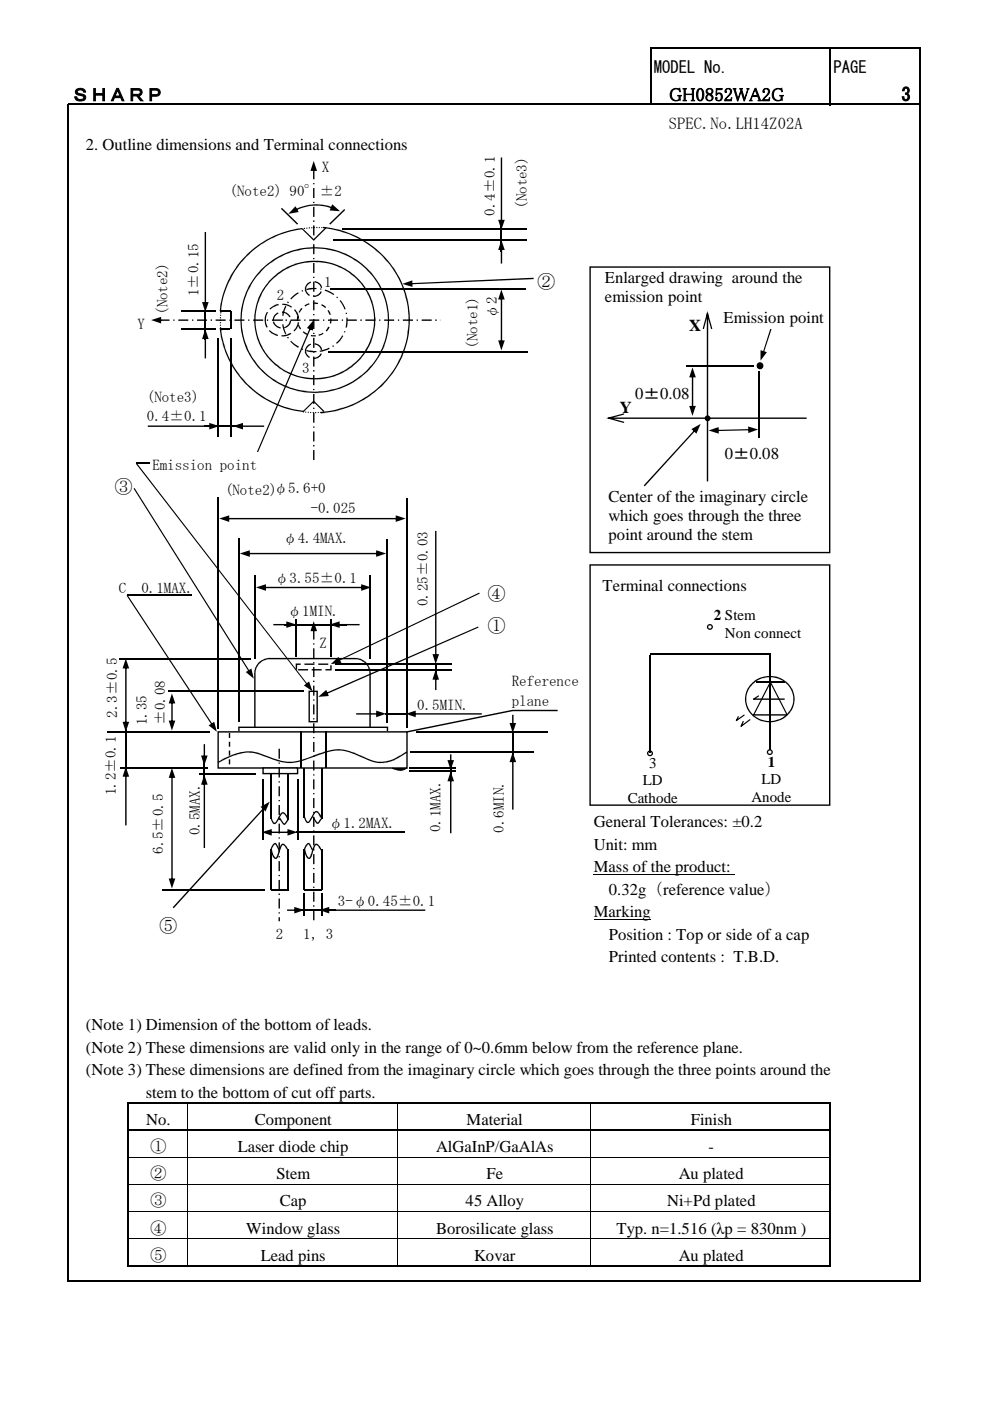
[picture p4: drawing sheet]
<svg xmlns="http://www.w3.org/2000/svg" width="210mm" height="297mm" viewBox="0 0 210 297" stroke-linecap="round" stroke-linejoin="round" font-family="sans-serif">
<path d="M125.9 185.4h29.9M125.9 194.9h12.1M39.8 234v5.4M39.8 239.7v28.5M84.3 234v5.4M84.3 239.7v28.5M125.3 234v5.4M125.3 239.7v28.5M27.3 245.3h148.6M27.3 251.1h148.6M27.3 256.9h148.6M27.3 262.6h148.6" fill="none" stroke="#000" stroke-width=".21"/>
<path d="M138 10v12.3M138.1 10.2h57.2M176.1 10.4v11.9M195.1 10.4v261.3M14.4 22v249.7M14.6 22.1h180.7M27.1 233.6v34.9M27.3 233.8h148.9M27.3 239.6h148.9M176.1 234v34.5M14.6 271.5h180.7M27.3 268.4h148.9" fill="none" stroke="#000" stroke-width=".34"/>
<path d="M55 140.6a3.2 3.2 0 0 1 2.2-1h18.1a3.2 3.2 0 0 1 3.1 3.2v12.6a3.1 3.1 0 0 1-3.1 3.1h-18.1a3.2 3.2 0 0 1-3.2-3.1v-12.6a3.2 3.2 0 0 1 1-2.2z" fill-rule="evenodd" fill="#fff"/>
<path d="M54.9 140.5a3.8 3.8 0 0 1 2.3-1h18.1a3.3 3.3 0 0 1 3.3 3.3v12.6a3.3 3.3 0 0 1-3.3 3.3h-18.1a3.3 3.3 0 0 1-3.3-3.3v-12.6a3.2 3.2 0 0 1 1-2.3zM55.1 140.6a2.79 2.79 0 0 0-.9 2.2v12.6a2.96 2.96 0 0 0 3 3h18.1a2.96 2.96 0 0 0 3-3v-12.6a2.96 2.96 0 0 0-3-3h-18.1a2.78 2.78 0 0 0-2.1 .8z" fill="#000"/>
<path d="M46.2 105.4v49M50.7 114v39M82.1 114.3v38.9M86.3 105.6v48.6M54 121.9v17.7M78.5 121.9v17.7" fill="none" stroke="#000" stroke-width=".3"/>
<path d="M50.6 154.2h31.5v1h-31.5z" fill-rule="evenodd" fill="#fff"/>
<path d="M50.5 154.1h31.8v1.2h-31.8zM50.6 154.3l.2-.1v1l-.2-.2h31.5l-.1 .2v-1l.1 .1z" fill="#000"/>
<path d="M46.2 155.2h40.1v7.6h-40.1z" fill-rule="evenodd" fill="#fff"/>
<g fill="#000">
<path d="M46.2 161.5a11.7 11.7 0 0 1 7.6-2.1l1.5 .4a15.9 15.9 0 0 0 6.7 1.7 32 32 0 0 0 6.6-2 8.8 8.8 0 0 1 7.9 .7 8.4 8.4 0 0 0 4.9 1.3 9.5 9.5 0 0 0 4.8-2.2l.2 .3a9.7 9.7 0 0 1-5.8 2.2 14.4 14.4 0 0 1-5.4-1.9 8.5 8.5 0 0 0-7.2 0 19.2 19.2 0 0 1-6.6 1.9 22 22 0 0 1-6.7-1.9 9 9 0 0 0-6.9 1.1l-1.5 .8z"/>
<path d="M46.1 155h40.3v8h-40.3zM46.2 155.3l.2-.1v7.6l-.2-.1h40.1l-.2 .1v-7.6l.2 .1z"/>
<path d="M62.7 140.7h1.1v.3h-1l.2-.2v1.2h-.3zM64.6 140.7h2.1v.3h-2.1zM67.5 140.7h2.1v.3h-2.1zM69 141.9h1.1l-.1 .1v-.9h.3v1.1h-1.3zM66.1 141.9h2.1v.3h-2.1zM63.2 141.9h2.1v.3h-2.1z"/>
</g>
<path d="M63.8 155.2v7.6M69.2 155.2v7.6" fill="none" stroke="#000" stroke-width=".3"/>
<path d="M55.8 162.8h7.3v1.2h-7.3z" fill-rule="evenodd" fill="#fff"/>
<g fill="#000">
<path d="M59.6 44.3l.2-.2 3.4 3.3-.2 .2zM64.1 48.4l2.5 2.4-.2 .2-2.4-2.4zM68.5 48.1a19.9 19.9 0 0 1 17.3 26.2 20.3 20.3 0 0 1-17.8 13.3v-.3a19.6 19.6 0 0 0 17.3-26.6 20.1 20.1 0 0 0-16.8-12.3zM66.4 50.8l2.7-2.7 .2 .2-2.7 2.7zM69.8 47.4l3.2-3.1 .2 .2-3.2 3.1zM51.6 54.7a20.3 20.3 0 0 1 12.5-6.4v.3a19.6 19.6 0 0 0-17.2 17.4h-.3a19.5 19.5 0 0 1 5-11.3zM64.2 87.2l2.2-2.2 .2 .2-2.2 2.1zM46.6 69.6l.3-.1a19.6 19.6 0 0 0 17.6 17.6v.3a20 20 0 0 1-17.9-17.8zM66.4 85.2l.2-.2 2.2 2.2-.2 .1zM86.3 155l22.3-4.5h9.6v.3h-9.6l-22.3 4.5zM57.4 173.4l.2-.1 .4 1.1 .3 .1 1-1.7a.69 .69 0 0 1 .4-.5 .69 .69 0 0 1 .7 .1l.9 1.3-.3 .1-.6-1-.3-.3h-.2l-1.2 1.9-.5 .4-.5-.5zM59.1 173.4l.2-.1 1 1.4 .7-1 .3 .1-1 1.1-.4-.3z"/>
<path d="M64.4 173.2l.2-.1 .5 1.1h.3l1.1-1.8a.58 .58 0 0 1 .4-.4 .58 .58 0 0 1 .6 .2l.8 1.3-.2 .1-.9-1.4-.4 .2-.9 1.6-.5 .5-.5-.1zM66.2 173.2l.2-.1 1 1.4 .7-1.1 .2 .2-.9 1.1-.5-.3zM83.2 162.7l1.1 .4a1.97 1.97 0 0 0 1.9-.4l.2 .2-.3 .1a2.59 2.59 0 0 1-2.8 0l-.2-.1zM58 178.9l.2-.2a.47 .47 0 0 1 .6 .5l.5 1-.2 .1-.7-1.4-.4 .4-.4 .8-.2-.1zM57.3 180h.3l.4 1.4 .5 .5 1.1-2.7a.48 .48 0 0 1 .8-.1l.9 1.2-.3 .2-.6-1-.3-.3h-.2l-1.1 2.7a.45 .45 0 0 1-.8 0zM65 179l.3-.3a.47 .47 0 0 1 .6 .5l.5 1-.2 .1-.8-1.4-.3 .4-.5 .8-.2-.1zM64.4 180h.3l.4 1.4 .5 .5 1-2.7a.48 .48 0 0 1 .9-.1l.8 1.2-.2 .2-.6-1-.3-.3h-.3l-1 2.7a.45 .45 0 0 1-.8 0z"/>
<path d="M66.4 35.9h.3v2.1h-.3zM66.4 38.8h.3v.3h-.3zM66.4 39.9h.3v2.1h-.3zM66.4 42.8h.3v.3h-.3zM66.4 43.9h.3v2.1h-.3zM66.4 46.7h.3v.3h-.3zM66.4 47.8h.3v2.1h-.3zM66.4 50.7h.3v.3h-.3zM66.4 51.8h.3v2.1h-.3zM66.4 54.7h.3v.2h-.3zM66.4 55.8h.3v2.1h-.3zM66.4 58.7h.3v.2h-.3zM66.4 59.7h.3v2.1h-.3zM66.4 62.6h.3v.3h-.3zM66.4 63.7h.3v2.1h-.3zM66.4 66.6h.3v.2h-.3zM66.4 67.6h.3v2.2h-.3zM66.4 70.6h.3v.2h-.3zM66.4 71.6h.3v2.1h-.3zM66.4 74.5h.3v.3h-.3zM66.4 75.6h.3v2.1h-.3zM66.4 78.5h.3v.3h-.3zM66.4 79.5h.3v2.2h-.3zM66.4 82.5h.3v.2h-.3zM66.4 83.5h.3v2.1h-.3zM66.4 86.4h.3v.3h-.3zM66.4 87.5h.3v2.1h-.3zM66.4 90.4h.3v.3h-.3zM66.4 91.5h.3v2.1h-.3zM66.4 94.4h.3v.3h-.3zM66.4 95.4h.3v2.1h-.3zM66.5 34.1l.7 2.1h-1.4z"/>
<path d="M62.7 44.4a9.4 9.4 0 0 1 7.8-.4l-.1 .2a9.5 9.5 0 0 0-7.7 .4zM62.7 43.7l.6 1.3-2.2 .3zM70.4 43.3l1.7 1.5-2.2-.2z"/>
<path d="M64.4 48.4l.2-.1 .1 .2h-.2zM65 48.3h.1l.1 .2h-.2zM65.5 48.2h.2v.2h-.2zM66 48.2l.3 .1-.2 .1zM66.6 48.2h.1v.1l-.1 .1zM67.1 48.1h.2v.2h-.2zM67.6 48.1l.2 .1v.1h-.2zM68.1 48.2h.2v.2h-.2z"/>
<path d="M106.2 52.7h.3v3.2h-.3zM106.3 50.9l.7 2.1h-1.4z"/>
<path d="M106.2 33.4h.3v13.6h-.3zM105.6 46.6h1.4l-.7 2.1z"/>
<path d="M33.8 67.7h2.1v.3h-2.1zM36.7 67.7h.3v.3h-.3zM37.8 67.7h2.1v.3h-2.1zM40.7 67.7h.3v.3h-.3zM41.8 67.7h2.1v.3h-2.1zM44.7 67.7h.3v.3h-.3zM45.7 67.7h2.1v.3h-2.1zM48.6 67.7h.3v.3h-.3zM49.7 67.7h2.1v.3h-2.1zM52.6 67.7h.3v.3h-.3zM53.7 67.7h2.1v.3h-2.1zM56.6 67.7h.3v.3h-.3zM57.7 67.7h2.1v.3h-2.1zM60.5 67.7h.3v.3h-.3zM61.6 67.7h2.1v.3h-2.1zM64.5 67.7h.3v.3h-.3zM65.6 67.7h2.1v.3h-2.1zM68.5 67.7h.2v.3h-.2zM69.6 67.7h2.1v.3h-2.1zM72.5 67.7h.2v.3h-.2zM73.5 67.7h2.1v.3h-2.1zM76.4 67.7h.3v.3h-.3zM77.5 67.7h2.1v.3h-2.1zM80.4 67.7h.2v.3h-.2zM81.4 67.7h2.2v.3h-2.2zM84.4 67.7h.2v.3h-.2zM85.4 67.7h2.1v.3h-2.1zM88.3 67.7h.3v.3h-.3zM89.4 67.7h2.1v.3h-2.1zM92.3 67.7h.3v.3h-.3zM93.3 67.7v.3zM32 67.9l2.2-.7v1.4z"/>
<path d="M43.4 71.5h.3v4.5h-.3zM43.5 69.8l.7 2.1h-1.4z"/>
<path d="M43.4 49.2h.3v15.2h-.3zM42.8 64h1.4l-.7 2.2z"/>
<path d="M46.7 69.9h.2v.2h-.2zM46.7 69.4h.2v.2h-.2zM46.6 69a.15 .15 0 0 1 .3 0 .15 .15 0 0 1-.3 0zM46.6 68.3l.3 .1-.2 .2zM46.6 67.8h.2v.2h-.2zM46.6 67.3h.2v.2h-.2zM46.7 66.7h.2v.2h-.2zM46.7 66.2h.2v.2h-.2z"/>
<path d="M57.7 59a12.8 12.8 0 0 1 14.7-2.4 12.8 12.8 0 0 1 7 13.2 12.8 12.8 0 0 1-14.5 10.5 12.8 12.8 0 0 1-10.8-14.3 12.1 12.1 0 0 1 3.6-7zM57.9 59.1a12.3 12.3 0 0 0-2.3 14.4 12.3 12.3 0 0 0 13.1 6.5 12.3 12.3 0 0 0 10.5-13.5 12.3 12.3 0 0 0-13.1-10.9 12.5 12.5 0 0 0-8.2 3.5z"/>
<path d="M56.6 66.1l.2 .2-.4 .9v1h-.3l.1-1zM57.1 65.4l1.2-.8 .7-.2 .1 .3-.9 .3-.9 .7zM59.9 64.4l1 .1 1 .5-.1 .2-1-.4-1-.2zM62.5 65.6a3.1 3.1 0 0 1 .9 1.9l-.2 .1-.4-1.3-.4-.6zM63.2 68.3l.2 .1-.1 .5-.9 1.4-.2-.2 .6-.7zM59.7 71.1l1.1-.1 .8-.4 .2 .2-1.3 .5h-.8zM57 70.1l.2-.1 .7 .5 1 .5v.2l-1.5-.6zM56.1 68.2h.3l.4 1.1-.3 .2z"/>
<path d="M58.4 66.6l.5-.3 .2 .2-.9 .8-.1 .7h-.3a1.57 1.57 0 0 1 .6-1.4zM59.8 66a1.89 1.89 0 0 1 1.8 1.2l-.3 .1-.8-.9-.7-.1zM61.5 68h.2a1.84 1.84 0 0 1-1.4 1.6l-.1-.3 1-.6zM57.9 68.2h.2l.2 .5 .5 .4 .7 .3v.2l-.8-.2-.3-.3z"/>
<path d="M65.2 60.1l.7-.4 .1 .2-.6 .4-.4 .4-.1 .7h-.3l.1-.6zM66.7 59.6l.8 .3a1.52 1.52 0 0 1 .8 1.1h-.3l-.2-.5-.7-.6h-.4zM66.4 62.7l.7-.1 .9-.8h.2a1.78 1.78 0 0 1-1.8 1.1zM64.6 61.5l.3-.1 .1 .4 .7 .7-.1 .2a1.83 1.83 0 0 1-1-1.2z"/>
<path d="M65.2 73.2l.7-.3 .1 .2-.4 .1-.6 .7-.1 .7h-.3l.2-.9zM66.7 72.8a1.71 1.71 0 0 1 1.6 1.4h-.3l-.2-.5-.4-.5-.7-.2zM66.4 75.9l.7-.2 .9-.8 .2 .1-.7 .9-.8 .2h-.3zM64.6 74.6h.3l.1 .4 .7 .6-.1 .3a1.68 1.68 0 0 1-1-1.3z"/>
<path d="M65.7 69.5l-12.2 28.7 .2 .1 12.3-28.7zM66.5 67.9l-1.4 1.7 1.2 .5z"/>
<path d="M66 71l1 .1v.2h-1.1zM64.3 70.2l.9 .6-.1 .2-.9-.6zM63.1 68.9l.3-.1 .4 .8-.2 .2zM63 67l.3 .1-.1 .9-.3 .1zM63.9 65.3l.2 .2-.6 .8-.2-.1zM64.6 64.8l.9-.5 .1 .3-.9 .4zM66.3 64.1l1.1 .1v.3l-1-.1zM68.2 64.5l.9 .6-.1 .2-.9-.6zM69.4 65.9l.3-.2 .4 1-.2 .1zM70 67.5h.3l-.1 1.1-.3-.1zM69.6 69.3l.3 .1-.6 .9-.3-.2zM67.5 71l1-.5 .1 .3-1 .4z"/>
<path d="M65 74.2l2.1 .2v.3l-2.2-.2zM64.1 73.9l.2 .1-.1 .2-.3-.1zM61.6 72.4l.1-.2 1.7 1.3-.2 .2-.3-.2zM60.9 71.5l.2-.1 .2 .2-.3 .2zM59.8 68.8l.3-.1 .6 2-.2 .2zM59.8 67.7h.2v.3h-.2zM60.5 64.9l.2 .1-.6 2-.3-.1zM61 63.9l.3 .2-.2 .2-.2-.1zM61.8 63l1.4-1 .1 .2-1.6 1.3-.1-.2zM63.9 61.6l.3-.1 .1 .3h-.2zM64.9 61.3l2.2-.3v.3l-2 .2zM67.9 61.1l.3 .1-.1 .2h-.2zM69 61.4l1.9 1-.2 .2-1.9-1zM71.5 62.9l.2 .1-.2 .2-.2-.1zM72 63.8l.2-.2 1.1 1.9-.3 .1zM73.3 66.3h.2l.1 .2-.3 .1zM73.4 67.4h.3l-.2 2.1-.3-.1 .2-1.2zM73 70.2l.2 .1v.2l-.3-.1zM72.6 71.1l.2 .1-.3 .5-1.1 1.2-.2-.2 .7-.6zM70.4 73.3l.3-.1 .1 .2-.2 .2zM67.8 74.3l2-.6 .1 .3-1.7 .5-.4 .1z"/>
<path d="M55.6 56.9a15.8 15.8 0 0 1 17.8-3.1 15.8 15.8 0 0 1 9 15.6 15.8 15.8 0 0 1-16.4 13.9 15.8 15.8 0 0 1-15-15.4 15.1 15.1 0 0 1 4.6-11zM56.3 56.6a15.2 15.2 0 0 0-3.8 17.2 15.2 15.2 0 0 0 15 9.2 15.1 15.1 0 0 0 14.6-13.2 15.1 15.1 0 0 0-10.8-16.5 16 16 0 0 0-15 3.3z"/>
<path d="M87.1 60v.3l26.1-1.1-.1-.3zM85.3 60.2l2.2 .6-.1-1.4z"/>
<path d="M106.2 63.2h.3v9.4h-.3zM106.3 61.4l.7 2.1h-1.4zM105.6 72.2h1.4l-.7 2.1z"/>
<path d="M28.8 98.3l.2-.1 36.3 46.9-.2 .1zM64.4 145.3l1.1-.8 .8 2.1z"/>
<path d="M31.3 90.2v.3h13.4v-.3zM44.4 89.7v1.4l2.1-.8z"/>
<path d="M51.2 90.2h4.8v.3h-4.8zM49.4 90.3l2.1-.6v1.4z"/>
<path d="M64.2 87.2v.2h.2v-.2zM64.7 87.3v.2h.2v-.2zM65.3 87.3l-.1 .2h.2l.1-.2zM65.8 87.4v.1l.2 .1v-.2zM66.3 87.4v.2h.2v-.2zM66.8 87.4v.2h.2v-.2zM67.4 87.4v.2h.2v-.2zM67.9 87.4v.2l.2-.1v-.1zM68.4 87.3v.2h.2v-.2z"/>
<path d="M48.3 109.8v.3h36v-.3zM46.5 109.9l2.1 .8v-1.4zM83.9 109.3v1.4l2.1-.8z"/>
<path d="M52.6 117.2h27.5v.3h-27.5zM50.8 117.3l2.2-.6v1.4zM79.8 116.7l2.1 .6-2.1 .8z"/>
<path d="M56 124.4h21v.3h-21zM54.3 124.5l2.1-.6v1.4zM76.6 123.9l2.1 .6-2.1 .8z"/>
<path d="M58 132.3h3.1v.3h-3.1zM60.7 131.7l2.1 .7-2.1 .7z"/>
<path d="M66.4 133.5v2.1h.3v-2.1zM66.4 136.4v.3h.3v-.3zM66.4 137.5v2.1h.3v-2.1zM66.4 140.4v.2h.3v-.2zM66.4 141.4v2.2h.3v-2.2zM66.4 144.3v.3h.3v-.3zM66.4 145.4v2.1h.3v-2.1zM66.4 148.3v.2h.3v-.2zM66.4 149.4v2.1h.3v-2.1zM66.4 152.3v.2h.3v-.2zM66.4 153.3v2.1h.3v-2.1zM66.4 156.3v.2h.3v-.2zM66.4 157.3v2.1h.3v-2.1zM66.4 160.2v.3h.3v-.3zM66.4 161.2v2.2h.3v-2.2zM66.4 164.2v.2h.3v-.2zM66.4 165.2v2.1h.3v-2.1zM66.4 168.1v.3h.3v-.3zM66.4 169.2v2.1h.3v-2.1zM66.4 172.1v.3h.3v-.3zM66.4 173.2v2.1h.3v-2.1zM66.4 176.1v.3h.3v-.3zM66.4 177.1v2.1h.3v-2.1zM66.4 180v.3h.3v-.3zM66.4 181.1v2.1h.3v-2.1zM66.4 184v.3h.3v-.3zM66.4 185.1v2.1h.3v-2.1zM66.4 188v.3h.3v-.3zM66.4 189.1v2.1h.3v-2.1zM66.4 191.9v.3h.3v-.3zM66.4 193v2.1h.3v-2.1zM66.5 131.7l-.7 2.1h1.4z"/>
<path d="M71.7 132.3v.3h4.5v-.3zM69.9 132.4l2.1 .7v-1.4z"/>
<path d="M92.2 112.6v26.5h.3v-26.5zM91.7 138.7l.7 2.1 .7-2.1z"/>
<path d="M26.5 141.4h.3v12h-.3zM26.7 139.6l.7 2.1h-1.4zM26 153h1.4l-.7 2.2z"/>
<path d="M36.3 148.8h.3v4.4h-.3zM36.4 147l.8 2.1h-1.4zM35.8 152.8h1.4l-.8 2.1z"/>
<path d="M26.8 126.3l.3-.1 18 27.4-.2 .2zM44.2 153.8l1.2-.8 .6 2.2z"/>
<path d="M48.5 155.4h.3v1.1h-.3zM48.5 157.3h.3v1h-.3zM48.5 159.1h.3v1.1h-.3zM48.5 161h.3v1.1h-.3z"/>
<path d="M65.4 146.4h2v6.8h-2zM65.5 146.7l.2-.1v6.4l-.2-.1h1.7l-.1 .1v-6.4l.1 .1z"/>
<path d="M75.5 151.2h4.6v.3h-4.6zM79.8 150.7l2.1 .6-2.1 .8z"/>
<path d="M92.2 143.8h.3v2.5h-.3zM92.4 142l.7 2.1h-1.4z"/>
<path d="M87.8 151.2v.3h14.4v-.3zM86 151.3l2.1 .8v-1.4z"/>
<path d="M108.6 151.6h.3v2.1h-.3zM108 153.3h1.4l-.7 2.1z"/>
<path d="M26.5 164.3h.3v10.7h-.3zM26.7 162.6l.7 2.1h-1.4z"/>
<path d="M43.2 166h.3v13.8h-.3zM43.3 164.3l.7 2.1h-1.4z"/>
<path d="M43.2 157.8h.3v2.8h-.3zM42.6 160.2h1.4l-.7 2.1z"/>
<path d="M55.6 162.7h7.6v1.5h-7.6zM55.8 163l.1-.2v1.2l-.1-.1h7.3l-.2 .1v-1.2l.2 .2z"/>
<path d="M57.3 176.3h4v.3h-4zM55.5 176.4l2.1-.6v1.4zM61 175.8l2.1 .6-2.1 .8z"/>
<path d="M59.1 158.7h.3v2.2h-.3zM59.1 161.7h.3v.2h-.3zM59.1 162.7h.3v2.1h-.3zM59.1 165.6h.3v.3h-.3zM59.1 166.7h.3v2.1h-.3zM59.1 169.6h.3v.3h-.3zM59.1 170.7h.3v2.1h-.3zM59.1 173.6h.3v.3h-.3zM59.1 174.6h.3v2.1h-.3zM59.1 177.5h.3v.3h-.3zM59.1 178.6h.3v2.1h-.3zM59.1 181.5h.3v.3h-.3zM59.1 182.6h.3v2.1h-.3zM59.1 185.5h.3v.3h-.3zM59.1 186.6h.3v2.1h-.3zM59.1 189.4h.3v.3h-.3zM59.1 190.5h.3v2.1h-.3zM59.1 193.4h.3v.3h-.3zM59.1 194.5h.3v.8h-.3z"/>
<path d="M95.4 165.3h.3v11.4h-.3zM95.5 163.5l.8 2.1h-1.4z"/>
<path d="M95.4 159.9v1.6h.3v-1.6zM94.9 161.2l.6 2.1 .8-2.1z"/>
<path d="M108.6 161.2h.3v10.5h-.3zM108.7 159.5l.7 2.1h-1.4z"/>
<path d="M36.3 164.6h.3v22h-.3zM36.4 162.8l.8 2.1h-1.4zM35.8 186.3h1.4l-.8 2.1z"/>
<path d="M60.9 192.8h1.9v.3h-1.9zM62.4 192.3l2.1 .7-2.1 .7z"/>
<path d="M69.5 192.8v.3h20.7v-.3zM67.7 193l2.1 .7v-1.4z"/>
</g>
<g fill="none" stroke="#000" stroke-width=".3">
<path d="M70.7 50.9h41M72.6 48.5h39.1M106.3 48v5.5M38.4 66h7.3M38.4 69.8h7.3M43.5 66v5.9M46.2 71.7v20.8M48.9 66v3.8M48.9 71.7v20.8M69.7 74.6h42.2M69.9 61.2h41.5M28.9 98.2h24.7"/>
<path d="M43.3 90.4h7.1M25.2 139.6h27.8M26.9 126.2h13.7M60.4 132.4h13.2M62.8 131.2v7.9M70.2 131.2v7.9M22.8 155.2h21.7M26.7 154.7v8.6M35.7 146.6h28.8M71.1 140.8h24.7M71.1 142h24.7M81.6 151.4h4.7"/>
<path d="M87 159.5h26.1M88.2 155.2h27.9M92.4 141.1v2.1M108.7 155.2v4.7M25.4 162.8h18.6M42.3 164h12M43.3 161.4v4.5M55.8 165.2v12.9M57.5 164v9.6M61.2 164v9.8M62.8 176.5h23M63.1 165.2v12.9"/>
<path d="M64.5 162.8v10.5M68.2 162.8v10.8M86.7 162.8h9.8M86.7 163.6h9.8M95.6 162.1v2.2M34.5 188.7h21.7M57.5 180v8.6l3.6 .1M61.2 180v8.6M63.8 193h7.3M64.5 180v8.6M68.2 180v8.6l-3.7 .1"/>
</g>
<path d="M46.7 66h2.2" fill="none" stroke="#000" stroke-width=".25"/>
<g fill="#000">
<path d="M46.9 69.6h1.8v.3h-1.8z" fill-rule="evenodd"/>
<path d="M83.1 162.8h3.2a2.87 2.87 0 0 1-3.2 0z" fill-rule="evenodd"/>
</g>
<path d="M31.8 95.8h23v4.7h-23z" fill-rule="evenodd" fill="#fff"/>
<g fill="#000">
<path d="M125 56.5h51.1v60.8h-51.1zM125.1 56.8l.2-.2v60.5l-.2-.1h50.8l-.1 .1v-60.5l.1 .2z"/>
<path d="M160.4 77.5a.75 .75 0 0 1 1.5 0 .75 .75 0 0 1-1.5 0zM160.7 77.5a.47 .47 0 0 0 .9 0 .47 .47 0 0 0-.9 0z"/>
<path d="M163.3 69.7l-1.6 5.1h.2l1.7-5zM161.2 74.3v2.2l1.4-1.8z"/>
<path d="M146.7 79.7h.3v6.7h-.3zM146.8 77.9l.7 2.1h-1.4zM146.1 86.1h1.4l-.7 2.1z"/>
<path d="M147.3 91.1l-10.8 11.8 .2 .2 10.8-11.8zM146.6 91l1.1 .9 .8-2z"/>
<path d="M149.4 88.7a.61 .61 0 0 1 1.2 0 .61 .61 0 0 1-1.2 0zM149.7 88.7a.36 .36 0 0 0 .7 0 .36 .36 0 0 0-.7 0z"/>
<path d="M152 91.1v.3l7-.2v-.2zM158.6 90.4l.1 1.4 2-.7zM150.2 91.3l2.2 .6v-1.3z"/>
<path d="M129 88.5v.3h42v-.3zM128.5 88.6l3.7 1.1 .1-.1-.1-.2-3.1-.9v.3l3.1-.9 .1-.2z"/>
<path d="M28.3 103.6l.2-.1 24.5 38.9-.2 .1zM52.1 142.5l1.2-.8 .5 2.2z"/>
<path d="M125 119.6h51.1v51.3h-51.1zM125.1 119.9l.2-.1v50.9l-.2-.1h50.8l-.1 .1v-50.9l.1 .1z"/>
<path d="M149.9 66.5h.3v35.6h-.3zM150 66l1 3.6-.1 .2-.2-.1-.8-3.2h.2l-.8 3.2h-.3z"/>
<path d="M69 146.9l.2 .3 32.3-14.1-.2-.3zM67.5 147.7l2.2-.1-.5-1.3z"/>
<path d="M71.7 140l.1 .2 29.9-14.3-.1-.3zM70.1 140.8l2.3-.3-.6-1.2z"/>
<path d="M55.9 171.2l-19.3 21.2 .2 .2 19.3-21.2zM55.2 171.1l1.1 .9 .9-2z"/>
</g>
<g fill="#000">
<circle cx="161.1" cy="77.5" r=".61"/>
<circle cx="150" cy="88.7" r=".49"/>
</g>
<path d="M145.4 77.7h14.4M161 78.6v14.1M163.2 138.6v20.6M64.5 189.4v4.7M68.2 189.4v4.7" fill="none" stroke="#000" stroke-width=".3"/>
<circle cx="137.8" cy="159.7" r=".5" fill="#fff"/>
<path d="M137.2 159.7a.63 .63 0 0 1 1.2 0 .63 .63 0 0 1-1.2 0zM137.4 159.7a.4 .4 0 0 0 .8 0 .4 .4 0 0 0-.8 0z" fill="#000"/>
<circle cx="163.2" cy="159.5" r=".5" fill="#fff"/>
<path d="M162.6 159.5a.63 .63 0 0 1 1.2 0 .63 .63 0 0 1-1.2 0zM162.8 159.5a.4 .4 0 0 0 .8 0 .4 .4 0 0 0-.8 0z" fill="#000"/>
<circle cx="150.5" cy="132.9" r=".5" fill="#fff"/>
<g fill="#000">
<path d="M159.7 148.1l1.1-.7 .2 .2-1.1 .7-.1-.2h6.6v.3h-6.6zM163.3 144.5l.1 .1 3.6 6.9-.2 .1-3.6-6.9h.2l-3.5 6.9-.1-.2h7.1v.3h-7.2l-.1-.1z"/>
<path d="M149.9 132.9a.63 .63 0 0 1 1.2 0 .63 .63 0 0 1-1.2 0zM150.1 132.9a.4 .4 0 0 0 .8 0 .4 .4 0 0 0-.8 0z"/>
<path d="M159.5 144.7a5.3 5.3 0 0 1 5.8-1 5.3 5.3 0 0 1 3.1 5 5.3 5.3 0 0 1-5.4 4.5 5.3 5.3 0 0 1-5.1-4.9 4.8 4.8 0 0 1 1.6-3.6zM159.7 144.9a4.6 4.6 0 0 0-1 5.2 4.6 4.6 0 0 0 4.5 2.8 4.6 4.6 0 0 0 4.8-3.4 4.6 4.6 0 0 0-2.4-5.4 5.2 5.2 0 0 0-5.9 .8z"/>
</g>
<path d="M137.8 138.7h25.1M160.3 144.6h6.1" fill="none" stroke="#000" stroke-width=".3"/>
<g fill="#fff">
<path d="M156.6 152.7l.7-.6 1-.5z"/>
<path d="M157.8 153.1l1.2-.4-1.6 1.3z"/>
</g>
<path d="M156.5 151.8l.2 .1-.4 .9-.2-.1 1.7-1.2 .1 .2-1.9 1.2zM157.5 152.9h.2l-.5 1.2-.1-.2 1.9-1.5 .1 .3-2 1.4-.1-.1z" fill="#000"/>
<path d="M137.8 138.9v20.6" fill="none" stroke="#000" stroke-width=".3"/>
<g font-size="3.9">
<text x="15.1" y="21.4">ＳＨＡＲＰ</text>
<text x="141.9" y="21.4">GH0852WA2G</text>
<text x="191.1" y="21.4">3</text>
<text x="113.9" y="61.1">②</text>
<text x="24.3" y="104.6">③</text>
<text x="103.4" y="127.1">④</text>
<text x="103.4" y="134">①</text>
<text x="33.8" y="197.7">⑤</text>
</g>
<g font-size="3.5">
<text x="138.6" y="15.4">MODEL No.</text>
<text x="176.7" y="15.4">PAGE</text>
<text x="141.8" y="27.3">SPEC.No.LH14Z02A</text>
<text x="18.2" y="31.8">2. Outline dimensions and Terminal connections</text>
<text x="128.3" y="59.9">Enlarged drawing around the</text>
<text x="128.3" y="64">emission point</text>
<text x="146.1" y="70.2">X</text>
<text x="153.4" y="68.6">Emission point</text>
<text x="131.4" y="87.5">Y</text>
<text x="134.7" y="84.6">0±0.08</text>
<text x="153.7" y="97.3">0±0.08</text>
<text x="129" y="106.5">Center of the imaginary circle</text>
<text x="129" y="110.5">which goes through the three</text>
<text x="129" y="114.6">point around the stem</text>
<text x="127.8" y="125.3">Terminal connections</text>
<text x="125.9" y="175.3">General Tolerances: ±0.2</text>
<text x="125.9" y="180.1">Unit: mm</text>
<text x="125.9" y="184.9">Mass of the product:</text>
<text x="129.1" y="189.7">0.32g（reference value）</text>
<text x="125.9" y="194.5">Marking</text>
<text x="129.1" y="199.3">Position : Top or side of a cap</text>
<text x="129.1" y="204">Printed contents : T.B.D.</text>
<text x="18.2" y="218.4">(Note 1) Dimension of the bottom of leads.</text>
<text x="18.2" y="223.2">(Note 2) These dimensions are valid only in the range of 0~0.6mm below from the reference plane.</text>
<text x="18.2" y="228">(Note 3) These dimensions are defined from the imaginary circle which goes through the three points around the</text>
<text x="30.9" y="232.7">stem to the bottom of cut off parts.</text>
<text x="31" y="238.5">No.</text>
<text x="54" y="238.5">Component</text>
<text x="98.9" y="238.5">Material</text>
<text x="146.5" y="238.5">Finish</text>
<text x="31.8" y="244.3">①</text>
<text x="50.4" y="244.3">Laser diode chip</text>
<text x="92.5" y="244.3">AlGaInP/GaAlAs</text>
<text x="150.2" y="244.3">-</text>
<text x="31.8" y="250">②</text>
<text x="58.6" y="250">Stem</text>
<text x="103.2" y="250">Fe</text>
<text x="143.9" y="250">Au plated</text>
<text x="31.8" y="255.8">③</text>
<text x="59.4" y="255.8">Cap</text>
<text x="98.7" y="255.8">45 Alloy</text>
<text x="141.4" y="255.8">Ni+Pd plated</text>
<text x="31.8" y="261.5">④</text>
<text x="52.2" y="261.5">Window glass</text>
<text x="92.5" y="261.5">Borosilicate glass</text>
<text x="130.7" y="261.5">Typ. n=1.516 (λp = 830nm )</text>
<text x="31.8" y="267.3">⑤</text>
<text x="55.3" y="267.3">Lead pins</text>
<text x="100.5" y="267.3">Kovar</text>
<text x="143.9" y="267.3">Au plated</text>
</g>
<g font-size="3.2">
<text x="48.7" y="41.5">(Note2）90°±2</text>
<text x="68.2" y="36.4">X</text>
<text x="104.9" y="45.7" transform="rotate(-90 104.9 45.7)">0.4±0.1</text>
<text x="111.7" y="44.3" transform="rotate(-90 111.7 44.3)">(Note3)</text>
<text x="42.1" y="62.7" transform="rotate(-90 42.1 62.7)">1±0.15</text>
<text x="58.7" y="63.7">2</text>
<text x="68.7" y="60.8">1</text>
<text x="29.2" y="69.7">Y</text>
<text x="35.5" y="66.8" transform="rotate(-90 35.5 66.8)">(Note2)</text>
<text x="105.3" y="67.6" transform="rotate(-90 105.3 67.6)">φ2</text>
<text x="101.2" y="74" transform="rotate(-90 101.2 74)">(Note1)</text>
<text x="64.1" y="79">3</text>
<text x="31.1" y="85.3">(Note3)</text>
<text x="31.1" y="89.4">0.4±0.1</text>
<text x="32.3" y="99.6">Emission point</text>
<text x="47.7" y="104.9">(Note2)φ5.6+0</text>
<text x="65.9" y="108.7">-0.025</text>
<text x="59.9" y="115.1">φ4.4MAX.</text>
<text x="25.2" y="125.7">C</text>
<text x="30" y="125.7">0.1MAX.</text>
<text x="58.2" y="123.5">φ3.55±0.1</text>
<text x="60.9" y="130.7">φ1MIN.</text>
<text x="90.7" y="128.5" transform="rotate(-90 90.7 128.5)">0.25±0.03</text>
<text x="151.3" y="131.5">2 Stem</text>
<text x="67.7" y="137.4">Z</text>
<text x="153.7" y="135.2">Non connect</text>
<text x="108.5" y="145.5">Reference</text>
<text x="108.5" y="149.6">plane</text>
<text x="24.8" y="152.1" transform="rotate(-90 24.8 152.1)">2.3±0.5</text>
<text x="31.2" y="153.8" transform="rotate(-90 31.2 153.8)">1.35</text>
<text x="35.1" y="153.8" transform="rotate(-90 35.1 153.8)">±0.08</text>
<text x="88.5" y="150.5">0.5MIN.</text>
<text x="136.3" y="166.5">LD</text>
<text x="137.6" y="162.9">3</text>
<text x="161.5" y="166.3">LD</text>
<text x="162.8" y="162.7">1</text>
<text x="24.6" y="168.7" transform="rotate(-90 24.6 168.7)">1.2±0.1</text>
<text x="133.1" y="170.2">Cathode</text>
<text x="159.3" y="170">Anode</text>
<text x="42.4" y="177.1" transform="rotate(-90 42.4 177.1)">0.5MAX.</text>
<text x="69.7" y="175.6">φ1.2MAX.</text>
<text x="93.4" y="176.5" transform="rotate(-90 93.4 176.5)">0.1MAX.</text>
<text x="106.8" y="176.6" transform="rotate(-90 106.8 176.6)">0.6MIN.</text>
<text x="34.6" y="181.1" transform="rotate(-90 34.6 181.1)">6.5±0.5</text>
<text x="71.6" y="192.2">3-φ0.45±0.1</text>
<text x="58.5" y="199.1">2</text>
<text x="64.3" y="199.1">1，3</text>
</g>
</svg>
